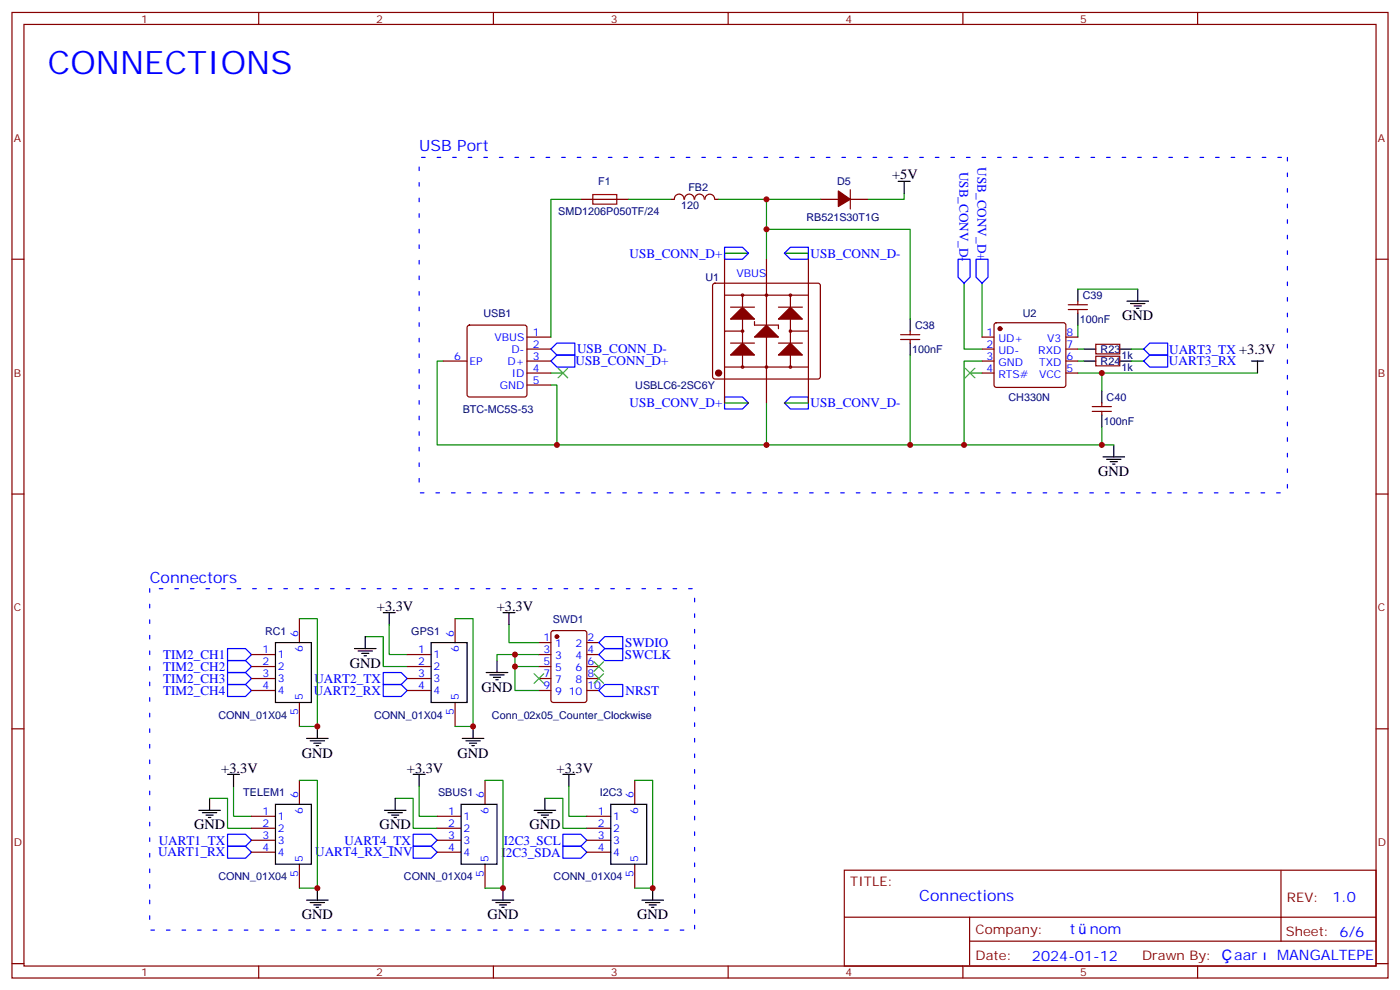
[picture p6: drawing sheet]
<svg xmlns="http://www.w3.org/2000/svg" width="412mm" height="292mm" viewBox="0 0 412 292" stroke-linecap="round" stroke-linejoin="round" font-family="sans-serif">
<g fill="none" stroke="#870000" stroke-width=".35">
<path d="M3.5 3.7h405.4v284.3h-405.4zM7.1 7.2h398.2v277.3h-398.2zM76.2 3.7v3.5M145.3 3.7v3.5M214.5 3.7v3.5M283.6 3.7v3.5M352.8 3.7v3.5M171.1 58.7h14.1M197.6 58.7h1M198.7 58.7a1.41 1.41 0 0 1 1.4-1.5 1.41 1.41 0 0 1 1.4 1.5M201.6 58.7a1.41 1.41 0 0 1 1.5-1.5 1.41 1.41 0 0 1 1.4 1.5M204.6 58.7a1.41 1.41 0 0 1 1.4-1.5 1.41 1.41 0 0 1 1.4 1.5"/>
<path d="M207.7 58.7a1.41 1.41 0 0 1 1.4-1.5 1.41 1.41 0 0 1 1.4 1.5M210.6 58.7h1.1M241.7 58.7h5.2M250.5 58.7h5.3M250.5 55.9v5.6M3.5 76.3h3.6M213.4 76.3v21.2M225.8 76.3v19.4M238.1 76.3v21.2h-5.3M405.3 76.3h3.6M137.8 96l.5-.3h16.2l.5 .3 .2 .4v19.8l-.2 .5-.5 .2h-16.2l-.5-.2-.2-.5v-19.8zM155.2 99.3h7.1"/>
<path d="M210.1 83.6l.5-.2h30.3l.5 .2 .3 .5v26.8l-.3 .5-.5 .2h-30.3l-.5-.2-.2-.5v-26.8zM213.4 86.9h24.7M215.2 90.5h7M218.7 97.5h-5.3v21.2M218.7 86.9v3.6M218.7 94v7M222.2 94.7v1h7.1v1.1M225.8 99.3v19.4M229.3 90.5h7.1M232.8 86.9v3.6M232.8 94v7M238.1 97.5v21.2"/>
<path d="M265.3 100h5.6M265.3 98.6h5.6M268.1 97.5v1.1M268.1 100v1M289.3 99.3h3.5M293 95.2l.5-.2h19.8l.5 .2 .2 .5v17.7l-.3 .5-.4 .2h-19.8l-.5-.2-.2-.5v-17.7zM314 99.3h3.5M314.7 91.2h5.6M314.7 89.7h5.6M317.5 88.7v1M317.5 91.2v1M130.5 106.3h7.1"/>
<path d="M155.2 102.8h7.1M155.2 106.3h7.1M155.2 109.9h7.1M155.2 113.4h7.1M213.4 108.1h24.7M215.2 101h7M218.7 104.6v3.5M229.3 101h7.1M232.8 104.6v3.5M289.3 102.8h3.5M289.3 106.3h3.5M289.3 109.9h3.5"/>
<path d="M314 102.8h3.5M314 106.3h3.5M314 109.9h3.5M321.7 119.7h5.7M322.8 104.9h7v2.8h-7zM322.8 101.4h7v2.8h-7zM324.6 118.7v1M321.7 121.1h5.7M324.6 121.1v1.1M3.5 145.5h3.6M405.3 145.5h3.6M74.1 192.8h7"/>
<path d="M74.1 199.8h7M74.1 196.3h7M88.2 182.2v7M119.9 192.8h7.1M119.9 199.8h7.1M119.9 196.3h7.1M134.1 182.2v7M158.7 189.2h3.6M158.7 192.8h3.6M158.7 199.8h3.6M158.7 196.3h3.6M162.5 185.9l.5-.2h9.2l.6 .4 .1 20.1-.5 .6-9.4 .1-.7-.5v-20z"/>
<path d="M172.9 189.2h3.5M172.9 192.8h3.5M172.9 199.8h3.5M172.9 196.3h3.5M3.5 214.6h3.6M74.1 203.3h7M88.2 206.9v7M119.9 203.3h7.1M134.1 206.9v7M158.7 203.3h3.6M172.9 203.3h3.5M405.3 214.6h3.6"/>
<path d="M88.2 229.8v7.1M142.9 229.8v7.1M187 229.8v7.1M74.1 240.4h7M74.1 243.9h7M74.1 247.4h7M74.1 251h7M88.2 254.5v7M128.8 240.4h7M128.8 243.9h7M128.8 247.4h7M128.8 251h7"/>
<path d="M142.9 254.5v7M172.9 240.4h7M172.9 243.9h7M172.9 247.4h7M172.9 251h7M187 254.5v7M248.7 256.3h156.6v28.2h-156.6zM377.3 256.3v20.9M248.7 270.1h156.5M285.6 277.2h119.6M285.6 270.1v14.1M3.5 283.8h3.6"/>
<path d="M76.2 284.5v3.5M145.3 284.5v3.5M214.5 284.5v3.5M283.6 284.5v3.5M352.8 284.5v3.5M405.3 283.8h3.6"/>
<circle cx="218.7" cy="86.9" r=".35"/>
<circle cx="218.7" cy="97.5" r=".35"/>
<circle cx="225.8" cy="86.9" r=".35"/>
<circle cx="232.8" cy="86.9" r=".35"/>
<circle cx="232.8" cy="97.5" r=".35"/>
<circle cx="218.7" cy="108.1" r=".35"/>
<circle cx="225.8" cy="108.1" r=".35"/>
<circle cx="232.8" cy="108.1" r=".35"/>
</g>
<path d="M174.6 57.3h7.1v2.8h-7.1z" fill="none" stroke="#a10000" stroke-width=".35"/>
<g fill="none" stroke="#000" stroke-width=".35">
<path d="M264.6 53.4h3.5M266.3 53.4v3.5M268.1 94v3.5M317.5 85.2v3.5M317.5 92.2v3.5M332 88.7h6.3M333 89.4h4.3M334.1 90.1h2.1M334.8 90.8h.7M335.1 85.2v3.5M268.1 101v3.6M319.3 106.3h3.5"/>
<path d="M319.3 102.8h3.5M324.6 115.1v3.6M329.8 106.3h3.6M329.8 102.8h3.6M368.7 106.3h3.5M370.4 106.3v3.6M324.6 122.2v3.5M324.9 134.5h6.4M326 135.3h4.2M327 136h2.1M327.7 136.7h.7M328.1 131v3.5"/>
<path d="M81.1 189.2h10.6v17.7h-10.6zM104.4 191h6.4M105.5 191.7h4.2M106.5 192.4h2.2M107.2 193.1h.7M107.6 187.5v3.5M112.9 180.4h3.5M114.7 180.4v3.5M127 189.2h10.6v17.7h-10.6zM143.2 198h6.4M144.3 198.8h4.2M145.3 199.5h2.2"/>
<path d="M146.4 194.5v3.5M148.2 180.4h3.5M149.9 180.4v3.5M90.3 217.5h6.4M91.4 218.2h4.2M92.4 218.9h2.1M93.1 219.6h.7M93.5 213.9v3.6M136.2 217.5h6.3M137.2 218.2h4.3M138.3 218.9h2.1M139 219.6h.7"/>
<path d="M139.3 213.9v3.6M146 200.2h.8M58.6 238.6h6.3M59.6 239.3h4.3M61.7 235.1v3.5M67 228h3.6M68.8 228v3.6M81.1 236.9h10.6v17.6h-10.6zM113.2 238.6h6.4M114.3 239.3h4.2M116.4 235.1v3.5M121.7 228h3.5"/>
<path d="M123.5 228v3.6M135.8 236.9h10.6v17.6h-10.6zM157.3 238.6h6.4M158.4 239.3h4.2M160.5 235.1v3.5M165.8 228h3.5M167.6 228v3.6M179.9 236.9h10.6v17.6h-10.6zM60.7 240h2.1M61.4 240.7h.7M115.4 240h2.1M116.1 240.7h.7"/>
<path d="M159.5 240h2.1M160.2 240.7h.7M90.3 265.1h6.4M91.4 265.8h4.2M92.4 266.5h2.1M93.1 267.2h.7M93.5 261.5v3.6M145 265.1h6.3M146 265.8h4.3M147.1 266.5h2.1M147.8 267.2h.7M148.2 261.5v3.6"/>
<path d="M189.1 265.1h6.3M190.1 265.8h4.3M191.2 266.5h2.1M191.9 267.2h.7M192.3 261.5v3.6"/>
</g>
<g fill="none" stroke="#008700" stroke-width=".35">
<path d="M171.1 58.7h-8.8v40.6M185.2 58.7h12.4M211.7 58.7h30M225.8 58.7v17.6M266.3 56.9v1.8h-10.5M220.5 74.6h-7.1v1.7M225.8 67.5h42.3v26.5M231.1 74.6h7v1.7M284 83.4v19.4h5.3M289.3 83.4v15.9M317.5 95.7v3.6M317.5 85.2h17.6"/>
<path d="M130.5 106.3h-1.7v24.7h35.2M162.3 113.4h1.7v17.6h164.1M162.3 109.9h3.5M213.4 118.7h7.1M225.8 118.7v12.3M231.1 118.7h7M268.1 104.6v26.4M285.8 109.9h3.5M289.3 106.3h-5.3v24.7M317.5 109.9h52.9M317.5 106.3h1.8M317.5 102.8h1.8"/>
<path d="M324.6 109.9v5.2M333.4 106.3h3.5M333.4 102.8h3.5M324.6 125.7v5.3M88.2 182.2h5.3v31.7h-5.3M107.6 187.5h5.3v8.8h7M114.7 183.9v8.9h5.2M134.1 182.2h5.2v31.7h-5.2M146.4 194.5v-1.7h5.3v10.5h7M149.9 183.9v5.3h8.8M151.7 196.3h7M151.7 192.8h7"/>
<path d="M61.7 235.1h5.3v8.8h7.1M68.8 231.6v8.8h5.3M88.2 229.8h5.3v31.7h-5.3M116.4 235.1h5.3v8.8h7.1M123.5 231.6v8.8h5.3M142.9 229.8h5.3v31.7h-5.3M160.5 235.1h5.3v8.8h7.1M167.6 231.6v8.8h5.3M187 229.8h5.3v31.7h-5.3"/>
</g>
<g fill="#870000" stroke="#870000" stroke-width=".35">
<path d="M246.9 56.2l3.6 2.5-3.6 2.1z"/>
<path d="M215.2 104.6l3.5-3.6 3.5 3.6z"/>
<path d="M215.2 94l3.5-3.5 3.5 3.5z"/>
<path d="M229.3 104.6l3.5-3.6 3.6 3.6z"/>
<path d="M229.3 94l3.5-3.5 3.6 3.5z"/>
<path d="M222.2 99.3l3.6-3.6 3.5 3.6z"/>
<circle cx="294.6" cy="96.8" r=".53"/>
<circle cx="211.7" cy="109.9" r=".88"/>
<circle cx="164" cy="187.5" r=".53"/>
</g>
<path d="M164.4 108.4l2.8 2.9M167.2 108.4l-2.8 2.9M284.3 108.4l2.9 2.9M287.2 108.4l-2.9 2.9M157.3 198.4l2.9 2.8M160.2 198.4l-2.9 2.8M175 198.4l2.8 2.8M175 194.9l2.8 2.8M177.8 198.4l-2.8 2.8M177.8 194.9l-2.8 2.8" fill="none" stroke="#3c3" stroke-width=".35"/>
<g fill="none" stroke="#00f" stroke-width=".35">
<path d="M213.4 72.8h5.3l1.8 1.8-1.8 1.7h-5.3zM232.8 72.8h5.3v3.5h-5.3l-1.7-1.7zM282.2 76.3h3.6v5.3l-1.8 1.8-1.8-1.8zM287.5 76.3h3.5v5.3l-1.7 1.8-1.8-1.8zM164 104.6h5.3v3.5h-5.3l-1.7-1.8zM164 101h5.3v3.6h-5.3l-1.7-1.8zM213.4 116.9h5.3l1.8 1.8-1.8 1.7h-5.3zM232.8 116.9h5.3v3.5h-5.3l-1.7-1.7zM336.9 102.8l1.8-1.8h5.3v3.6h-5.3zM338.7 104.6h5.3v3.5h-5.3l-1.8-1.8zM67 198h5.3l1.8 1.8-1.8 1.8h-5.3zM67 194.5h5.3l1.8 1.8-1.8 1.7h-5.3z"/>
<path d="M67 191h5.3l1.8 1.8-1.8 1.7h-5.3zM112.9 198h5.3l1.7 1.8-1.7 1.8h-5.3zM176.4 192.8l1.8-1.8h5.2v3.5h-5.2zM176.4 189.2l1.8-1.7h5.2v3.5h-5.2zM67 201.6h5.3l1.8 1.7-1.8 1.8h-5.3zM112.9 201.6h5.3l1.7 1.7-1.7 1.8h-5.3zM176.4 203.3l1.8-1.7h5.2v3.5h-5.2zM67 249.2h5.3l1.8 1.8-1.8 1.7h-5.3zM67 245.7h5.3l1.8 1.7-1.8 1.8h-5.3zM121.7 249.2h5.3l1.8 1.8-1.8 1.7h-5.3zM121.7 245.7h5.3l1.8 1.7-1.8 1.8h-5.3zM165.8 249.2h5.3l1.8 1.8-1.8 1.7h-5.3z"/>
<path d="M165.8 245.7h5.3l1.8 1.7-1.8 1.8h-5.3z"/>
</g>
<path d="M379.2 46.4v98.7h-255.7v-98.7h255.7M44.1 173.4v100.5h160.5v-100.5h-160.5" fill="none" stroke="#00f" stroke-width=".35" stroke-dasharray="1.1 3.5"/>
<g fill="#c00">
<circle cx="225.8" cy="67.5" r=".88"/>
<circle cx="225.8" cy="58.7" r=".88"/>
<circle cx="225.8" cy="131" r=".88"/>
<circle cx="268.1" cy="131" r=".88"/>
<circle cx="324.6" cy="131" r=".88"/>
<circle cx="324.6" cy="109.9" r=".88"/>
<circle cx="284" cy="131" r=".88"/>
<circle cx="151.7" cy="196.3" r=".88"/>
<circle cx="151.7" cy="192.8" r=".88"/>
<circle cx="164" cy="131" r=".88"/>
<circle cx="93.5" cy="261.5" r=".88"/>
<circle cx="148.2" cy="261.5" r=".88"/>
<circle cx="192.3" cy="261.5" r=".88"/>
<circle cx="139.3" cy="213.9" r=".88"/>
<circle cx="93.5" cy="213.9" r=".88"/>
</g>
<text font-size="9.5" fill="#00f" x="14.1" y="21.7">CONNECTIONS</text>
<g font-size="4.6" fill="#00f">
<text x="123.5" y="44.6">USB Port</text>
<text x="44.1" y="171.6">Connectors</text>
<text x="270.8" y="265.3">Connections</text>
</g>
<g font-size="4.2">
<text x="262.8" y="52.7">+5V</text>
<text x="330.6" y="94.3">GND</text>
<text x="323.5" y="140.2">GND</text>
<text x="111" y="180.1">+3.3V</text>
<text x="146.3" y="180.1">+3.3V</text>
<text x="103" y="196.6">GND</text>
<text x="141.8" y="203.7">GND</text>
<text x="65.2" y="227.7">+3.3V</text>
<text x="88.9" y="223.1">GND</text>
<text x="119.9" y="227.7">+3.3V</text>
<text x="134.8" y="223.1">GND</text>
<text x="164" y="227.7">+3.3V</text>
<text x="57.1" y="244.3">GND</text>
<text x="111.8" y="244.3">GND</text>
<text x="155.9" y="244.3">GND</text>
<text x="88.9" y="270.7">GND</text>
<text x="143.6" y="270.7">GND</text>
<text x="187.7" y="270.7">GND</text>
</g>
<g font-size="4.2" fill="#00f">
<text x="392.5" y="265.5">1.0</text>
<text x="315.1" y="275.1">t</text>
<text x="321" y="275.1">nom</text>
<text x="304" y="282.9">2024-01-12</text>
<text x="363.6" y="282.8">aar</text>
<text x="376.2" y="282.8">MANGALTEPE</text>
</g>
<g font-size="3.9" fill="#00f">
<text x="282.7" y="50.6" transform="rotate(90 282.7 50.6)">USB_CONV_D-</text>
<text x="288" y="49.3" transform="rotate(90 288 49.3)">USB_CONV_D+</text>
<text x="185.4" y="75.8">USB_CONN_D+</text>
<text x="238.8" y="75.8">USB_CONN_D-</text>
<text x="169.5" y="107.6">USB_CONN_D+</text>
<text x="170" y="104.1">USB_CONN_D-</text>
<text x="344.3" y="107.6">UART3_RX</text>
<text x="344.4" y="104.1">UART3_TX +3.3V</text>
<text x="185.4" y="119.9">USB_CONV_D+</text>
<text x="238.8" y="119.9">USB_CONV_D-</text>
<text x="184.1" y="190.5">SWDIO</text>
<text x="48" y="197.6">TIM2_CH2</text>
<text x="48" y="194">TIM2_CH1</text>
<text x="184" y="194">SWCLK</text>
<text x="48" y="201.1">TIM2_CH3</text>
<text x="92.6" y="201.1">UART2_TX</text>
<text x="48" y="204.6">TIM2_CH4</text>
<text x="92.4" y="204.6">UART2_RX</text>
<text x="184.3" y="204.6">NRST</text>
<text x="46.8" y="248.7">UART1_TX</text>
<text x="101.4" y="248.7">UART4_TX</text>
<text x="148.4" y="248.7">I2C3_SCL</text>
<text x="46.6" y="252.2">UART1_RX</text>
<text x="92.9" y="252.2">UART4_RX_INV</text>
<text x="147.7" y="252.2">I2C3_SDA</text>
</g>
<g font-size="3.9" fill="#800">
<text x="250.5" y="260.8">TITLE:</text>
<text x="379.1" y="265.5">REV:</text>
<text x="287.4" y="275">Company:</text>
<text x="378.7" y="275.7">Sheet: 6/6</text>
<text x="287.4" y="282.7">Date:</text>
<text x="336.4" y="282.8">Drawn By:</text>
</g>
<g font-size="3.2" fill="#800">
<text x="41.6" y="6.7">1</text>
<text x="110.8" y="6.7">2</text>
<text x="179.9" y="6.7">3</text>
<text x="249.1" y="6.7">4</text>
<text x="318.2" y="6.7">5</text>
<text x="4.1" y="41.8">A</text>
<text x="405.9" y="41.8">A</text>
<text x="4.1" y="110.9">B</text>
<text x="405.9" y="110.9">B</text>
<text x="4.1" y="180.1">C</text>
<text x="405.9" y="180.1">C</text>
<text x="4.1" y="249.2">D</text>
<text x="405.9" y="249.2">D</text>
<text x="41.6" y="287.5">1</text>
<text x="110.8" y="287.5">2</text>
<text x="179.9" y="287.5">3</text>
<text x="249.1" y="287.5">4</text>
<text x="318.2" y="287.5">5</text>
</g>
<g font-size="3.2" fill="#000080">
<text x="176.2" y="54.5">F1</text>
<text x="202.8" y="56.3">FB2</text>
<text x="246.6" y="54.6">D5</text>
<text x="164.5" y="63.4">SMD1206P050TF/24</text>
<text x="200.6" y="61.6">120</text>
<text x="237.5" y="65.1">RB521S30T1G</text>
<text x="207.8" y="82.8">U1</text>
<text x="318.9" y="88.1">C39</text>
<text x="142.4" y="93.5">USB1</text>
<text x="301.3" y="93.3">U2</text>
<text x="318.1" y="95.1">100nF</text>
<text x="269.5" y="96.9">C38</text>
<text x="268.7" y="103.9">100nF</text>
<text x="324.2" y="107.5">R24</text>
<text x="324.2" y="103.9">R23</text>
<text x="330.4" y="105.7">1k</text>
<text x="330.4" y="109.2">1k</text>
<text x="187.1" y="114.5">USBLC6-2SC6Y</text>
<text x="297.1" y="118">CH330N</text>
<text x="326" y="118.1">C40</text>
<text x="136.3" y="121.7">BTC-MC5S-53</text>
<text x="325.2" y="125.1">100nF</text>
<text x="162.8" y="183.4">SWD1</text>
<text x="78.1" y="186.9">RC1</text>
<text x="121.2" y="186.9">GPS1</text>
<text x="64.3" y="211.6">CONN_01X04</text>
<text x="110.2" y="211.6">CONN_01X04</text>
<text x="144.9" y="211.6">Conn_02x05_Counter_Clockwise</text>
<text x="71.7" y="234.5">TELEM1</text>
<text x="129" y="234.5">SBUS1</text>
<text x="176.7" y="234.5">I2C3</text>
<text x="64.3" y="259.2">CONN_01X04</text>
<text x="119" y="259.2">CONN_01X04</text>
<text x="163.1" y="259.2">CONN_01X04</text>
</g>
<g font-size="3.2" fill="#00f">
<text x="217" y="81.6">VBUS</text>
<text x="145.7" y="100.3">VBUS</text>
<text x="157" y="98.9">1</text>
<text x="290.6" y="98.9">1</text>
<text x="294.1" y="100.7">UD+</text>
<text x="308.5" y="100.7">V3</text>
<text x="314.1" y="98.9">8</text>
<text x="133.8" y="106">6</text>
<text x="138.3" y="107.4">EP</text>
<text x="149.5" y="107.4">D+</text>
<text x="150.6" y="103.9">D-</text>
<text x="157" y="102.4">2</text>
<text x="157" y="106">3</text>
<text x="290.6" y="102.4">2</text>
<text x="290.6" y="106">3</text>
<text x="294.1" y="104.2">UD-</text>
<text x="294.1" y="107.7">GND</text>
<text x="305.8" y="104.2">RXD</text>
<text x="306.1" y="107.7">TXD</text>
<text x="314.1" y="106">6</text>
<text x="314.1" y="102.4">7</text>
<text x="150.7" y="110.9">ID</text>
<text x="157" y="109.5">4</text>
<text x="157" y="113">5</text>
<text x="290.6" y="109.5">4</text>
<text x="294.1" y="111.3">RTS#</text>
<text x="306.1" y="111.3">VCC</text>
<text x="314.1" y="109.5">5</text>
<text x="147.2" y="114.4">GND</text>
<text x="87.8" y="187.5" transform="rotate(-90 87.8 187.5)">6</text>
<text x="89.3" y="192" transform="rotate(-90 89.3 192)">6</text>
<text x="133.7" y="187.5" transform="rotate(-90 133.7 187.5)">6</text>
<text x="135.1" y="192" transform="rotate(-90 135.1 192)">6</text>
<text x="160.1" y="188.9">1</text>
<text x="163.6" y="190.6">1</text>
<text x="169.5" y="190.6">2</text>
<text x="173" y="188.9">2</text>
<text x="77.4" y="192.4">1</text>
<text x="77.4" y="195.9">2</text>
<text x="81.8" y="193.8">1</text>
<text x="81.8" y="197.3">2</text>
<text x="123.2" y="192.4">1</text>
<text x="123.2" y="195.9">2</text>
<text x="127.7" y="193.8">1</text>
<text x="127.7" y="197.3">2</text>
<text x="160.1" y="192.4">3</text>
<text x="160.1" y="195.9">5</text>
<text x="163.6" y="194.2">3</text>
<text x="163.6" y="197.7">5</text>
<text x="169.5" y="197.7">6</text>
<text x="169.5" y="194.2">4</text>
<text x="173" y="195.9">6</text>
<text x="173" y="192.4">4</text>
<text x="77.4" y="199.5">3</text>
<text x="77.4" y="203">4</text>
<text x="81.8" y="200.9">3</text>
<text x="123.2" y="199.5">3</text>
<text x="123.2" y="203">4</text>
<text x="127.7" y="200.9">3</text>
<text x="160.1" y="199.5">7</text>
<text x="160.1" y="203">9</text>
<text x="163.6" y="201.2">7</text>
<text x="169.5" y="201.2">8</text>
<text x="173" y="203">10</text>
<text x="173" y="199.5">8</text>
<text x="81.8" y="204.4">4</text>
<text x="89.3" y="206.2" transform="rotate(-90 89.3 206.2)">5</text>
<text x="127.7" y="204.4">4</text>
<text x="135.1" y="206.2" transform="rotate(-90 135.1 206.2)">5</text>
<text x="163.6" y="204.8">9</text>
<text x="167.5" y="204.8">10</text>
<text x="87.8" y="210.7" transform="rotate(-90 87.8 210.7)">5</text>
<text x="133.7" y="210.7" transform="rotate(-90 133.7 210.7)">5</text>
<text x="87.8" y="235.1" transform="rotate(-90 87.8 235.1)">6</text>
<text x="89.3" y="239.6" transform="rotate(-90 89.3 239.6)">6</text>
<text x="142.5" y="235.1" transform="rotate(-90 142.5 235.1)">6</text>
<text x="143.9" y="239.6" transform="rotate(-90 143.9 239.6)">6</text>
<text x="186.6" y="235.1" transform="rotate(-90 186.6 235.1)">6</text>
<text x="188" y="239.6" transform="rotate(-90 188 239.6)">6</text>
<text x="77.4" y="240">1</text>
<text x="77.4" y="243.6">2</text>
<text x="81.8" y="241.4">1</text>
<text x="81.8" y="245">2</text>
<text x="132" y="240">1</text>
<text x="132" y="243.6">2</text>
<text x="136.5" y="241.4">1</text>
<text x="136.5" y="245">2</text>
<text x="176.1" y="240">1</text>
<text x="176.1" y="243.6">2</text>
<text x="180.6" y="241.4">1</text>
<text x="180.6" y="245">2</text>
<text x="77.4" y="247.1">3</text>
<text x="77.4" y="250.6">4</text>
<text x="81.8" y="248.5">3</text>
<text x="132" y="247.1">3</text>
<text x="132" y="250.6">4</text>
<text x="136.5" y="248.5">3</text>
<text x="176.1" y="247.1">3</text>
<text x="176.1" y="250.6">4</text>
<text x="180.6" y="248.5">3</text>
<text x="81.8" y="252">4</text>
<text x="89.3" y="253.8" transform="rotate(-90 89.3 253.8)">5</text>
<text x="136.5" y="252">4</text>
<text x="143.9" y="253.8" transform="rotate(-90 143.9 253.8)">5</text>
<text x="180.6" y="252">4</text>
<text x="188" y="253.8" transform="rotate(-90 188 253.8)">5</text>
<text x="87.8" y="258.3" transform="rotate(-90 87.8 258.3)">5</text>
<text x="142.5" y="258.3" transform="rotate(-90 142.5 258.3)">5</text>
<text x="186.6" y="258.3" transform="rotate(-90 186.6 258.3)">5</text>
</g>
</svg>
